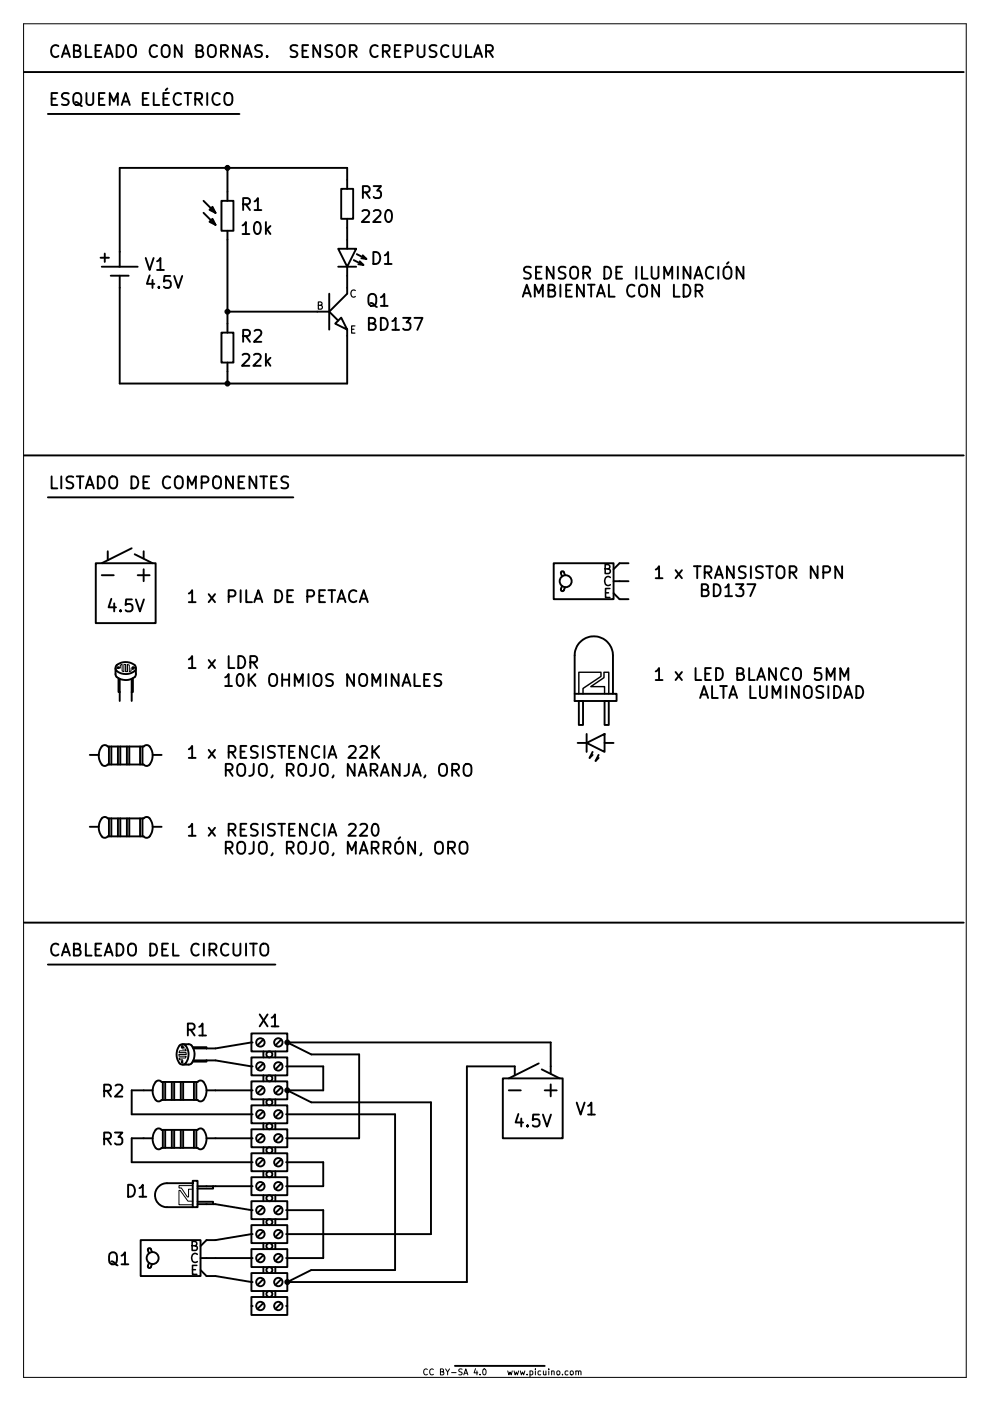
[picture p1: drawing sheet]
<svg xmlns="http://www.w3.org/2000/svg" width="210mm" height="297mm" viewBox="0 0 210 297" stroke-linecap="round" stroke-linejoin="round" font-family="sans-serif">
<path d="M5 5h200v287h-200zM25.5 141.6v-.6l.4-.1v1.4l.4 .1v-1.5h.4v1.5M26.7 140.9v1.5h.4v-1.5l.3 .1v1.4l.4-.1v-.7M38.7 222.4h.7l.1 .4h-1.4l-.1 .4h1.5v.4h-1.5M39.5 223.6h-1.5v.3h1.5l-.1 .4h-1.4l.1 .4h.6M40.9 254.7h-1l-1.7-2.3h-.2v3h2.9M40.9 251.4h-2.9v.5h.5l1.3 1.9h.2v-1.7h.9M90.7 290.4a.58 .58 0 0 0-.8 .5 .58 .58 0 0 0 .7 .6l.1-.1M102.5 290.4l.2-.2a.69 .69 0 0 1 .4 .7 .69 .69 0 0 1-.4 .6l-.3-.5zM122.2 290.8l.5-.1v.8M122.7 290.8l.2-.1h.3l.1 .8" fill="none" stroke="#000" stroke-width=".21"/>
<g fill="none" stroke="#000" stroke-width=".41">
<path d="M5.1 15.3h199.4M100.6 12.1l.8-2.5 .9 2.5M100.8 11.4h1.2M103.1 10.9h1a.68 .68 0 0 0 .5-.7 .68 .68 0 0 0-.5-.6h-1v2.5M103.7 10.9l.9 1.2M10.2 24.2h40.6M48.3 35.6v7M21.3 54.6h1.8M21.6 56.6h7.6M22.2 53.8v1.7M23.5 58.5h3.8M25.4 58.5v22.8h48.3v-10.1"/>
<path d="M43.2 45.1l2.5 2.6M43.2 42.6l2.5 2.5M44.4 47l.7-.6 .6 1.3zM44.4 44.5l.7-.6 .6 1.2zM47 42.6h2.5v6.3h-2.5zM48.3 48.9v21.6M71.8 52.7h3.8l-1.9 3.9zM71.8 56.6h3.8M72.4 40h2.5v6.4h-2.5zM73.7 40v-4.4h-48.3v21M73.7 46.4v6.3M73.7 56.6v4.4"/>
<path d="M75.1 55.2l2 1M75.7 53.9l2 1M76 56l1.1 .2M76.3 55.4l.8 .8M76.7 54.7l1 .2M77 54.1l.7 .8M157.7 56.6v2.5l-1.4-2.5v2.5M47 70.5h2.5v6.4h-2.5zM48.3 76.9v4.4M48.3 66.1h21.5M69.8 66.1l2 1.9M69.8 62.3v7.6"/>
<path d="M71.1 68.6l1.3-1.3 1.3 2.6zM73.7 62.3l-3.9 3.8M147.6 61.7h.9a.68 .68 0 0 0 .5-.7 .68 .68 0 0 0-.5-.6h-.9v2.5M148.2 61.7l.8 1.2M5.1 96.6h199.4M10.2 105.4h52M20.3 119.4h12.7v12.7h-12.7zM22.9 116.9v1.9M27.9 116.2l-6.3 3.2M28.6 117.5l3.8 1.9M30.5 116.9v1.5M61.1 101.1l-.9-.1a.61 .61 0 0 0-.5 .6 .61 .61 0 0 0 .5 .6 .92 .92 0 0 1 .9 .6 .63 .63 0 0 1-.4 .7l-1-.1"/>
<path d="M117.5 119.4h12.7v7.6h-12.7zM133.3 119.4h-1.9l-1.2 1.3M21.6 122h2.5M29.2 122h2.5M30.5 120.7v2.5M75.6 125.4a1.03 1.03 0 0 0-1.2 0 1.03 1.03 0 0 0-.4 1.2 .95 .95 0 0 0 .5 1 .95 .95 0 0 0 1.1-.2M76.3 127.7l.9-2.6 .8 2.6M76.6 126.9h1.2M119.3 124.2l-.3 .8 .2 .3 .4-.1 .3-.7M119.9 122l-.3-.8-.4-.1-.2 .4 .3 .7M130.2 125.8l1.2 1.2h1.9M130.2 123.2h3.1"/>
<path d="M153.9 126.4h1.4M156.2 123.9h1.5l-.8 .9a.72 .72 0 0 1 .8 .5v.6l-.4 .5h-.8l-.3-.3M158.6 123.9h1.7l-1.1 2.5M178.7 120.1v2.5l-1.5-2.5v2.5M21.6 158.3a.81 .81 0 0 1 1.3 0h7.6a.81 .81 0 0 1 1.2 0 2.73 2.73 0 0 1-.5 4.1l-.4-.1-.3-.2h-7.6a.81 .81 0 0 1-1.3 0 3.2 3.2 0 0 1 0-3.8zM23.1 158.3v3.8M23.6 158.3v3.8M24.5 141.6v1.5a2.77 2.77 0 0 0 4.1 .4l.2-.4v-1.5M24.8 141a2.91 2.91 0 0 1 4 .3v.6a2.78 2.78 0 0 1-4.1 .2 .91 .91 0 0 1 .1-1.1zM24.9 141.6l.1-.1 .3 .1M25 158.3v3.8M25.1 143.8v2.9h.3"/>
<path d="M25.4 143.9v4.7M25.5 158.3v3.8M26.9 158.3v3.8M27.4 158.3v3.8M27.9 143.9v4.7M28.1 141.6l.1-.1 .2 .1M28.2 143.8v2.9h-.3M28.2 141.8v.1M29.7 158.3v3.8M30.2 158.3v3.8M53.1 140.4h1a.68 .68 0 0 0 .5-.6 .68 .68 0 0 0-.5-.7h-1v2.5M53.7 140.4l.9 1.2"/>
<path d="M76.5 158.4l.3-.2h.6a.64 .64 0 0 1 .5 .7l-.1 .3-1.5 1.5h1.6M79 158.2v2.5M79.3 159.2l1.1 1.5M80.4 158.2l-1.4 1.4M87.9 142.9v2.6h1.3M90 144.1h.9M91.2 142.9h-1.2v2.6h1.2M93.6 143l-.9-.1a.61 .61 0 0 0-.5 .6 .61 .61 0 0 0 .5 .6 .92 .92 0 0 1 .9 .6l-.1 .5-.4 .3-.9-.2M121.9 147.1h8.9v1.5h-8.9v-9.6a4.1 4.1 0 0 1 4.1-4.1 4.1 4.1 0 0 1 4 4.1v8.1M122.6 157.5h1.9M122.8 148.6h.9v5.1h-.9zM124.5 157.5l3.8-1.9v3.8z"/>
<path d="M124.5 155.6v3.8M125.7 159.4l-.6 1.3 .6-.6M128.3 148.6h.9v5.1h-.9zM128.3 157.5h1.9M175.4 144.2v-2.6l.8 1.8 .9-1.8v2.6M178.3 144.2v-2.6l.8 1.8 .9-1.8v2.6M179.1 148l.9-2.5 .8 2.5M179.4 147.3h1.2M181.7 145.5a1.34 1.34 0 0 1 1.4 .8 1.34 1.34 0 0 1-.4 1.6l-1 .1zM19 160.1h2M19 175.3h2M21.6 173.5a.81 .81 0 0 1 1.3 0h7.6a.81 .81 0 0 1 1.2 0 2.73 2.73 0 0 1-.5 4.1h-.4l-.3-.3h-7.6a.81 .81 0 0 1-1.3 0 3.2 3.2 0 0 1 0-3.8z"/>
<path d="M23.1 173.5v3.8M23.6 173.5v3.8M25 173.5v3.8M25.5 173.5v3.8M26.9 173.5v3.8M27.4 173.5v3.8M29.7 173.5v3.8M30.2 173.5v3.8M32.4 160.1h1.9M32.4 175.3h1.9M76.5 174.9l.3-.2h.6a.64 .64 0 0 1 .5 .7l-.1 .4-1.5 1.4h1.6M79.1 174.9a.6 .6 0 0 1 .6-.2 .6 .6 0 0 1 .5 .4 1.32 1.32 0 0 1-.7 2.1 1.55 1.55 0 0 1-.4-2.3z"/>
<path d="M92.4 178.8a.85 .85 0 0 1 1-.3 .85 .85 0 0 1 .6 .8v.8a.84 .84 0 0 1-.9 1 .84 .84 0 0 1-.8-1zM93.3 162.3a.86 .86 0 0 1 .9-.3 .86 .86 0 0 1 .6 .8v.8a.86 .86 0 0 1-1.3 .8 1.99 1.99 0 0 1-.2-2.1zM95.1 179.8h.9a.68 .68 0 0 0 .5-.7 .68 .68 0 0 0-.5-.6h-.9v2.5M95.7 179.8l.8 1.2M95.9 163.3h1a.68 .68 0 0 0 .5-.7 .68 .68 0 0 0-.5-.6h-1v2.5M96.5 163.3l.9 1.2M97.6 178.8a.86 .86 0 0 1 1-.3 .86 .86 0 0 1 .6 .8v.8a.86 .86 0 0 1-1.1 .9l-.2-.1a1.91 1.91 0 0 1-.3-2.1zM98.5 162.3a.84 .84 0 0 1 .9-.3 .84 .84 0 0 1 .6 .8v.8a.84 .84 0 0 1-.4 .8 .84 .84 0 0 1-.9 0 1.99 1.99 0 0 1-.2-2.1zM127 160.1l-.6 1.2 .6-.6M5.1 195.6h199.4M10.2 204.5h48.2M53.3 219.1h7.7v3.8h-7.7z"/>
<path d="M55.3 200.4a.86 .86 0 0 1 1-.3 .86 .86 0 0 1 .6 .8v.8a.85 .85 0 0 1-.4 .8 .85 .85 0 0 1-.9 0 1.99 1.99 0 0 1-.3-2.1zM32.4 231.2h-4.5v5.1h25.7M33 239.6a.81 .81 0 0 1 1.3 0h7.6a.81 .81 0 0 1 1.3 0 2.73 2.73 0 0 1-.5 4.1l-.5-.1-.3-.2h-7.6a.81 .81 0 0 1-1.3 0 3.2 3.2 0 0 1 0-3.8zM33 229.4a.81 .81 0 0 1 1.3 0h7.6a.81 .81 0 0 1 1.3 0 2.73 2.73 0 0 1-.5 4.1h-.5l-.3-.3h-7.6a.81 .81 0 0 1-1.3 0 3.2 3.2 0 0 1 0-3.8zM34.5 229.4v3.8M34.5 239.6v3.8M35.1 229.4v3.8M35.1 239.6v3.8M36.4 229.4v3.8M36.4 239.6v3.8M37 229.4v3.8M37 239.6v3.8"/>
<path d="M38.1 221.7a.92 .92 0 0 1 1.3 0 2.91 2.91 0 0 1-.4 4h-.5a2.76 2.76 0 0 1-.4-4zM38.4 229.4v3.8M38.4 239.6v3.8M38.7 225l-.1 .1 .1 .2M38.7 221.4h1.6a2.76 2.76 0 0 1 0 4.3h-1.6M38.7 221.8l-.1 .1 .1 .2M38.9 222h.1M38.9 229.4v3.8M38.9 239.6v3.8M40.9 222h2.9v.3M41 224.8h4.7l7.9 1.3M41.1 229.4v3.8"/>
<path d="M41.1 239.6v3.8M41.7 229.4v3.8M41.7 239.6v3.8M43.8 224.8v.3h-2.9M43.8 231.2h9.8M53.3 239.4h7.7v3.8h-7.7zM53.3 234.4h7.7v3.8h-7.7zM53.3 229.3h7.7v3.8h-7.7zM53.3 224.2h7.7v3.8h-7.7zM53.6 221l-7.9 1.3h-4.7M55.9 235.6l-1.3 1.3M55.9 230.5l-1.3 1.3"/>
<path d="M55.9 225.5l-1.3 1.2M55.9 220.4l-1.3 1.3M55.9 222.9v1.3M55.9 228v1.3M55.9 233.1v1.3M55.9 238.2v1.2M58.4 222.9v1.3M58.4 228v1.3M58.4 233.1v1.3M58.4 238.2v1.2M59.7 235.6l-1.3 1.3M59.7 230.5l-1.3 1.3"/>
<path d="M59.7 225.5l-1.3 1.2M59.7 220.4l-1.3 1.3M60.7 226.1h7.9v5.1h-7.9M60.7 221h56.1v6.6M60.7 236.3h23.1v33h-17.8l-5 2.5M61 231.2l5 2.5h25.4v28h-30.7M61 221l5 2.6h10.2v17.7h-15.5M106.7 228.6h12.7v12.7h-12.7zM107.9 231.2h2.6M109.2 228v-1.9h-10.1v45.7h-38.4M114.3 225.5l-6.4 3.1M114.9 226.7l3.8 1.9"/>
<path d="M115.6 231.2h2.5M116.8 229.9v2.5M32.4 241.3h-4.5v5.1h25.7M40.9 250.9h-5.5a2.54 2.54 0 0 0-2.5 2.5 2.54 2.54 0 0 0 2.5 2.5h5.5M40.9 250.4h1v5.5h-1zM41.9 254.8h3.3v.5M41.9 255.3h3.8l7.9 1.3M41.9 251.5h11.7M43.8 241.3h9.8M45.2 251.5v.5h-3.3M53.3 259.8h7.7v3.8h-7.7zM53.3 254.7h7.7v3.8h-7.7z"/>
<path d="M53.3 249.6h7.7v3.8h-7.7zM53.3 244.5h7.7v3.8h-7.7zM55.9 250.9l-1.3 1.2M55.9 255.9l-1.3 1.3M55.9 245.8l-1.3 1.3M55.9 240.7l-1.3 1.3M55.9 243.2v1.3M55.9 248.3v1.3M55.9 253.4v1.3M55.9 258.5v1.3M58.4 243.2v1.3M58.4 248.3v1.3"/>
<path d="M58.4 253.4v1.3M58.4 258.5v1.3M59.7 255.9l-1.3 1.3M59.7 250.9l-1.3 1.2M59.7 245.8l-1.3 1.3M59.7 240.7l-1.3 1.3M60.7 246.4h7.9v5.1h-7.9M60.7 256.6h7.9v10.1h-7.9M29.8 262.9h12.7v7.6h-12.7zM31.4 265.1l.2 .6M31.4 265.1l.1-.4h.4l.4 .8M31.6 267.8l-.2 .6"/>
<path d="M32.3 268l-.3 .7-.2 .1h-.3l-.1-.4M42.5 269.3l1.3 1.2h1.9l7.9 1.3M42.5 266.7h11.1M53.3 275h7.7v3.8h-7.7zM53.3 269.9h7.7v3.8h-7.7zM53.3 264.8h7.7v3.8h-7.7zM53.3 276.9h.3M53.6 261.7l-7.9 1.2h-1.9l-1.3 1.3M55.9 276.3l-1.3 1.2M55.9 271.2l-1.3 1.3M55.9 266.1l-1.3 1.3M55.9 261l-1.3 1.3"/>
<path d="M55.9 263.6v1.2M55.9 268.6v1.3M55.9 273.7v1.3M58.4 263.6v1.2M58.4 268.6v1.3M58.4 273.7v1.3M59.7 276.3l-1.3 1.2M59.7 271.2l-1.3 1.3M59.7 266.1l-1.3 1.3M59.7 261l-1.3 1.3M60.7 276.9h.3M96.5 289.6h19.1"/>
<circle cx="120" cy="123.2" r="1.27"/>
<circle cx="55.2" cy="226.1" r=".89"/>
<circle cx="55.2" cy="231.2" r=".89"/>
<circle cx="55.2" cy="221" r=".89"/>
<circle cx="55.2" cy="236.3" r=".89"/>
<circle cx="57.1" cy="233.7" r=".63"/>
<circle cx="57.1" cy="238.8" r=".63"/>
<circle cx="57.1" cy="223.6" r=".63"/>
<circle cx="57.1" cy="228.6" r=".63"/>
<circle cx="59.1" cy="236.3" r=".89"/>
<circle cx="59.1" cy="221" r=".89"/>
<circle cx="59.1" cy="226.1" r=".89"/>
<circle cx="59.1" cy="231.2" r=".89"/>
<circle cx="55.2" cy="256.6" r=".89"/>
<circle cx="55.2" cy="241.3" r=".89"/>
<circle cx="55.2" cy="251.5" r=".89"/>
<circle cx="55.2" cy="246.4" r=".89"/>
<circle cx="57.1" cy="249" r=".63"/>
<circle cx="57.1" cy="243.9" r=".63"/>
<circle cx="57.1" cy="259.1" r=".63"/>
<circle cx="57.1" cy="254" r=".63"/>
<circle cx="59.1" cy="256.6" r=".89"/>
<circle cx="59.1" cy="246.4" r=".89"/>
<circle cx="59.1" cy="241.3" r=".89"/>
<circle cx="59.1" cy="251.5" r=".89"/>
<circle cx="32.4" cy="266.7" r="1.27"/>
<circle cx="55.2" cy="266.7" r=".89"/>
<circle cx="55.2" cy="261.7" r=".89"/>
<circle cx="55.2" cy="271.8" r=".89"/>
<circle cx="55.2" cy="276.9" r=".89"/>
<circle cx="57.1" cy="264.2" r=".63"/>
<circle cx="57.1" cy="269.3" r=".63"/>
<circle cx="57.1" cy="274.4" r=".63"/>
<circle cx="59.1" cy="266.7" r=".89"/>
<circle cx="59.1" cy="261.7" r=".89"/>
<circle cx="59.1" cy="271.8" r=".89"/>
<circle cx="59.1" cy="276.9" r=".89"/>
</g>
<g fill="#000" stroke="#000" stroke-width=".25">
<circle cx="48.3" cy="35.6" r=".51"/>
<circle cx="48.3" cy="66.1" r=".51"/>
<circle cx="48.3" cy="81.3" r=".51"/>
<circle cx="61" cy="221" r=".51"/>
<circle cx="61" cy="231.2" r=".51"/>
<circle cx="61" cy="271.8" r=".51"/>
</g>
<path d="M122.8 147.1v-4.6h4.7v.9l-3.8 2.6v1.1M128.3 147.1v-1.5h-3l2.8-1.9v-1.2h1.1v4.6" fill="none" stroke="#000" stroke-width=".3"/>
<g font-size="3.5">
<text x="10.2" y="12.2">CABLEADO CON BORNAS. SENSOR CREPUSCULAR</text>
<text x="10.2" y="22.4">ESQUEMA ELÉCTRICO</text>
<text x="51.2" y="44.7">R1</text>
<text x="76.6" y="42.1">R3</text>
<text x="77.1" y="47.2">220</text>
<text x="51.5" y="49.7">10k</text>
<text x="30.8" y="57.4">V1</text>
<text x="78.8" y="56.1">D1</text>
<text x="110.5" y="59.2">SENSOR DE ILUMINACIÓN</text>
<text x="31.2" y="61.2">4.5V</text>
<text x="77.9" y="65">Q1</text>
<text x="110.5" y="63">AMBIENTAL CON LDR</text>
<text x="78.4" y="70.1">BD137</text>
<text x="51.2" y="72.6">R2</text>
<text x="51.5" y="77.7">22k</text>
<text x="10.2" y="103.7">LISTADO DE COMPONENTES</text>
<text x="138.4" y="122.7">1 x TRANSISTOR NPN</text>
<text x="23" y="129.8">4.5V</text>
<text x="39.4" y="127.8">1 x PILA DE PETACA</text>
<text x="143.3" y="126.5">BD137</text>
<text x="39.4" y="141.8">1 x LDR</text>
<text x="43.3" y="145.6">10K OHMIOS NOMINALES</text>
<text x="138.4" y="144.3">1 x LED BLANCO 5MM</text>
<text x="143.3" y="148.1">ALTA LUMINOSIDAD</text>
<text x="39.4" y="160.8">1 x RESISTENCIA 22K</text>
<text x="43.3" y="164.6">ROJO, ROJO, NARANJA, ORO</text>
<text x="39.4" y="177.3">1 x RESISTENCIA 220</text>
<text x="43.3" y="181.1">ROJO, ROJO, MARRÓN, ORO</text>
<text x="10.2" y="202.7">CABLEADO DEL CIRCUITO</text>
<text x="39.5" y="219.7">R1</text>
<text x="55" y="217.7">X1</text>
<text x="21.7" y="232.6">R2</text>
<text x="109.4" y="239">4.5V</text>
<text x="122.3" y="236.4">V1</text>
<text x="21.7" y="242.8">R3</text>
<text x="26.8" y="253.9">D1</text>
<text x="22.8" y="268.2">Q1</text>
</g>
<g font-size="2.7">
<text x="128" y="121.7">B</text>
<text x="128" y="124.2">C</text>
<text x="128" y="126.8">E</text>
<text x="40.3" y="265.2">B</text>
<text x="40.3" y="267.8">C</text>
<text x="40.4" y="270.3">E</text>
</g>
<g font-size="2.1">
<text x="67.2" y="65.6">B</text>
<text x="74.2" y="63.1">C</text>
<text x="74.2" y="70.7">E</text>
</g>
<g font-size="1.8">
<text x="90.8" y="291.6">CC BY-SA 4.0</text>
<text x="108.1" y="291.6">www.picuino.com</text>
</g>
</svg>
